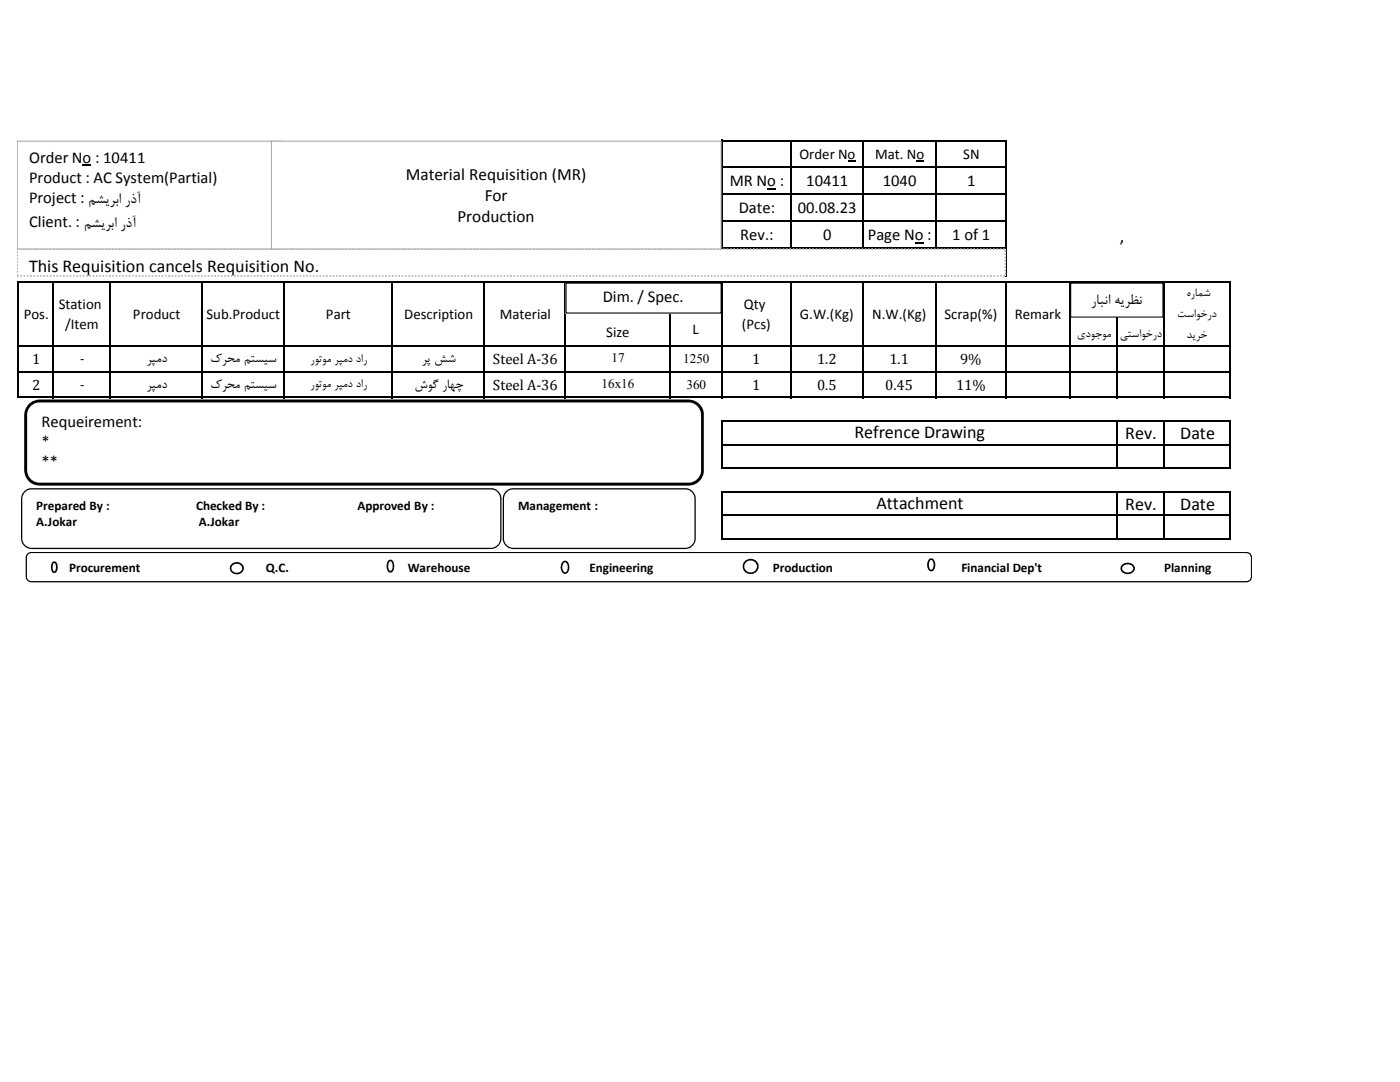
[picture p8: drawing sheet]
<svg xmlns="http://www.w3.org/2000/svg" width="279mm" height="216mm" viewBox="0 0 279 216" stroke-linecap="round" stroke-linejoin="round" font-family="sans-serif">
<path d="M153.1 37.6h1.8v.2h-1.8zM169.2 32.1h1.5v.2h-1.5zM182.9 32.1h1.6v.2h-1.6zM182.5 48.3h1.8v.3h-1.8z" fill="#000"/>
<g fill="none" stroke="#000" stroke-width=".3">
<path d="M144 27.9v21.8M144.2 28h56.7M144.2 33.4h56.7M144.2 38.8h56.7M157.8 28.2v21.5M172.1 28.2v21.5M186.7 28.2v21.5M200.8 28.2v27M3.6 56.2v23.3M3.7 56.3h241.9M10.6 56.5v23M22 56.5v23"/>
<path d="M40.2 56.5v23M56.6 56.5v23M78.2 56.5v23M96.7 56.5v23M112.8 56.5v23M133.6 56.5v23M144 56.5v23M144.2 44.2h56.7M144.2 49.6h56.7M157.8 56.5v23M172.1 56.5v23M186.7 56.5v23"/>
<path d="M200.8 56.5v23M213.5 56.5v23M222.9 56.5v23M232.2 56.5v23M245.5 56.5v23M3.7 69h241.9M3.7 74.1h241.9M3.7 79.3h241.9M144 83.9v9.7M144 98v9.7M144.2 84h101.4M144.2 88.7h101.4"/>
<path d="M144.2 93.4h101.4M144.2 98.1h101.4M222.9 84.2v9.4M222.9 98.3v9.4M232.2 84.2v9.4M232.2 98.3v9.4M245.5 84.2v9.4M245.5 98.3v9.4M144.2 102.8h101.4M144.2 107.5h101.4"/>
</g>
<path d="M3.4 49.7h197.2v5.3h-197.2z" fill="#fff"/>
<path d="M3.4 54.7h.2v.3h-.2zM3.4 54.1h.2v.3h-.2zM3.4 53.4h.2v.3h-.2zM3.4 52.7h.2v.4h-.2zM3.4 52.1h.2v.3h-.2zM3.4 51.4h.2v.4h-.2zM3.4 50.8h.2v.3h-.2zM3.4 50.1h.2v.4h-.2zM3.4 49.6l.2-.1v.3h-.2l.2-.1v.1h-.2zM4 49.5h.3v.3h-.3zM4.6 49.5h.4v.3h-.4zM5.3 49.5h.3v.3h-.3zM5.9 49.5h.4v.3h-.4zM6.6 49.5h.3v.3h-.3zM7.2 49.5h.4v.3h-.4zM7.9 49.5h.4v.3h-.4zM8.6 49.5h.3v.3h-.3zM9.2 49.5h.4v.3h-.4zM9.9 49.5h.3v.3h-.3zM10.5 49.5h.4v.3h-.4zM11.2 49.5h.3v.3h-.3zM11.9 49.5h.3v.3h-.3zM12.5 49.5h.3v.3h-.3zM13.2 49.5h.3v.3h-.3zM13.8 49.5h.3v.3h-.3zM14.5 49.5h.3v.3h-.3zM15.1 49.5h.4v.3h-.4zM15.8 49.5h.3v.3h-.3zM16.4 49.5h.4v.3h-.4zM17.1 49.5h.3v.3h-.3zM17.7 49.5h.4v.3h-.4zM18.4 49.5h.4v.3h-.4zM19 49.5h.4v.3h-.4zM19.7 49.5h.4v.3h-.4zM20.4 49.5h.3v.3h-.3zM21 49.5h.4v.3h-.4zM21.7 49.5h.3v.3h-.3zM22.4 49.5h.3v.3h-.3zM23 49.5h.3v.3h-.3zM23.7 49.5h.3v.3h-.3zM24.3 49.5h.3v.3h-.3zM25 49.5h.3v.3h-.3zM25.6 49.5h.4v.3h-.4zM26.3 49.5h.3v.3h-.3zM26.9 49.5h.4v.3h-.4zM27.6 49.5h.3v.3h-.3zM28.2 49.5h.4v.3h-.4zM28.9 49.5h.4v.3h-.4zM29.5 49.5h.4v.3h-.4zM30.2 49.5h.4v.3h-.4zM30.9 49.5h.3v.3h-.3zM31.5 49.5h.4v.3h-.4zM32.2 49.5h.3v.3h-.3zM32.9 49.5h.3v.3h-.3zM33.5 49.5h.3v.3h-.3zM34.2 49.5h.3v.3h-.3zM34.8 49.5h.3v.3h-.3zM35.5 49.5h.3v.3h-.3zM36.1 49.5h.3v.3h-.3zM36.8 49.5h.3v.3h-.3zM37.4 49.5h.4v.3h-.4zM38.1 49.5h.3v.3h-.3zM38.7 49.5h.4v.3h-.4zM39.4 49.5h.4v.3h-.4zM40 49.5h.4v.3h-.4zM40.7 49.5h.4v.3h-.4zM41.4 49.5h.3v.3h-.3zM42 49.5h.4v.3h-.4zM42.7 49.5h.3v.3h-.3zM43.3 49.5h.4v.3h-.4zM44 49.5h.3v.3h-.3zM44.7 49.5h.3v.3h-.3zM45.3 49.5h.3v.3h-.3zM46 49.5h.3v.3h-.3zM46.6 49.5h.3v.3h-.3zM47.3 49.5h.3v.3h-.3zM47.9 49.5h.4v.3h-.4zM48.6 49.5h.3v.3h-.3zM49.2 49.5h.4v.3h-.4zM49.9 49.5h.3v.3h-.3zM50.5 49.5h.4v.3h-.4zM51.2 49.5h.4v.3h-.4zM51.9 49.5h.3v.3h-.3zM52.5 49.5h.4v.3h-.4zM53.2 49.5h.3v.3h-.3zM53.8 49.5h.4v.3h-.4zM54.5 49.5h.3v.3h-.3zM55.2 49.5h.3v.3h-.3zM55.8 49.5h.3v.3h-.3zM56.5 49.5h.3v.3h-.3zM57.1 49.5h.3v.3h-.3zM57.8 49.5h.3v.3h-.3zM58.4 49.5h.4v.3h-.4zM59.1 49.5h.3v.3h-.3zM59.7 49.5h.4v.3h-.4zM60.4 49.5h.3v.3h-.3zM61 49.5h.4v.3h-.4zM61.7 49.5h.4v.3h-.4zM62.4 49.5h.3v.3h-.3zM63 49.5h.4v.3h-.4zM63.7 49.5h.3v.3h-.3zM64.3 49.5h.4v.3h-.4zM65 49.5h.3v.3h-.3zM65.7 49.5h.3v.3h-.3zM66.3 49.5h.3v.3h-.3zM67 49.5h.3v.3h-.3zM67.6 49.5h.3v.3h-.3zM68.3 49.5h.3v.3h-.3zM68.9 49.5h.4v.3h-.4zM69.6 49.5h.3v.3h-.3zM70.2 49.5h.4v.3h-.4zM70.9 49.5h.3v.3h-.3zM71.5 49.5h.4v.3h-.4zM72.2 49.5h.4v.3h-.4zM72.9 49.5h.3v.3h-.3zM73.5 49.5h.4v.3h-.4zM74.2 49.5h.3v.3h-.3zM74.8 49.5h.4v.3h-.4zM75.5 49.5h.3v.3h-.3zM76.2 49.5h.3v.3h-.3zM76.8 49.5h.3v.3h-.3zM77.5 49.5h.3v.3h-.3zM78.1 49.5h.3v.3h-.3zM78.8 49.5h.3v.3h-.3zM79.4 49.5h.4v.3h-.4zM80.1 49.5h.3v.3h-.3zM80.7 49.5h.4v.3h-.4zM81.4 49.5h.3v.3h-.3zM82 49.5h.4v.3h-.4zM82.7 49.5h.4v.3h-.4zM83.4 49.5h.3v.3h-.3zM84 49.5h.4v.3h-.4zM84.7 49.5h.3v.3h-.3zM85.3 49.5h.4v.3h-.4zM86 49.5h.3v.3h-.3zM86.7 49.5h.3v.3h-.3zM87.3 49.5h.3v.3h-.3zM88 49.5h.3v.3h-.3zM88.6 49.5h.3v.3h-.3zM89.3 49.5h.3v.3h-.3zM89.9 49.5h.4v.3h-.4zM90.6 49.5h.3v.3h-.3zM91.2 49.5h.4v.3h-.4zM91.9 49.5h.3v.3h-.3zM92.5 49.5h.4v.3h-.4zM93.2 49.5h.4v.3h-.4zM93.9 49.5h.3v.3h-.3zM94.5 49.5h.4v.3h-.4zM95.2 49.5h.3v.3h-.3zM95.8 49.5h.4v.3h-.4zM96.5 49.5h.3v.3h-.3zM97.2 49.5h.3v.3h-.3zM97.8 49.5h.3v.3h-.3zM98.5 49.5h.3v.3h-.3zM99.1 49.5h.3v.3h-.3zM99.8 49.5h.3v.3h-.3zM100.4 49.5h.4v.3h-.4zM101.1 49.5h.3v.3h-.3zM101.7 49.5h.4v.3h-.4zM102.4 49.5h.3v.3h-.3zM103 49.5h.4v.3h-.4zM103.7 49.5h.4v.3h-.4zM104.4 49.5h.3v.3h-.3zM105 49.5h.4v.3h-.4zM105.7 49.5h.3v.3h-.3zM106.3 49.5h.4v.3h-.4zM107 49.5h.3v.3h-.3zM107.7 49.5h.3v.3h-.3zM108.3 49.5h.3v.3h-.3zM109 49.5h.3v.3h-.3zM109.6 49.5h.3v.3h-.3zM110.3 49.5h.3v.3h-.3zM110.9 49.5h.4v.3h-.4zM111.6 49.5h.3v.3h-.3zM112.2 49.5h.4v.3h-.4zM112.9 49.5h.3v.3h-.3zM113.5 49.5h.4v.3h-.4zM114.2 49.5h.4v.3h-.4zM114.9 49.5h.3v.3h-.3zM115.5 49.5h.4v.3h-.4zM116.2 49.5h.3v.3h-.3zM116.8 49.5h.4v.3h-.4zM117.5 49.5h.3v.3h-.3zM118.2 49.5h.3v.3h-.3zM118.8 49.5h.3v.3h-.3zM119.5 49.5h.3v.3h-.3zM120.1 49.5h.3v.3h-.3zM120.8 49.5h.3v.3h-.3zM121.4 49.5h.4v.3h-.4zM122.1 49.5h.3v.3h-.3zM122.7 49.5h.4v.3h-.4zM123.4 49.5h.3v.3h-.3zM124 49.5h.4v.3h-.4zM124.7 49.5h.4v.3h-.4zM125.3 49.5h.4v.3h-.4zM126 49.5h.4v.3h-.4zM126.7 49.5h.3v.3h-.3zM127.3 49.5h.4v.3h-.4zM128 49.5h.3v.3h-.3zM128.7 49.5h.3v.3h-.3zM129.3 49.5h.3v.3h-.3zM130 49.5h.3v.3h-.3zM130.6 49.5h.3v.3h-.3zM131.3 49.5h.3v.3h-.3zM131.9 49.5h.3v.3h-.3zM132.6 49.5h.3v.3h-.3zM133.2 49.5h.4v.3h-.4zM133.9 49.5h.3v.3h-.3zM134.5 49.5h.4v.3h-.4zM135.2 49.5h.4v.3h-.4zM135.8 49.5h.4v.3h-.4zM136.5 49.5h.4v.3h-.4zM137.2 49.5h.3v.3h-.3zM137.8 49.5h.4v.3h-.4zM138.5 49.5h.3v.3h-.3zM139.1 49.5h.4v.3h-.4zM139.8 49.5h.3v.3h-.3zM140.5 49.5h.3v.3h-.3zM141.1 49.5h.3v.3h-.3zM141.8 49.5h.3v.3h-.3zM142.4 49.5h.3v.3h-.3zM143.1 49.5h.3v.3h-.3zM143.7 49.5h.4v.3h-.4zM144.4 49.5h.3v.3h-.3zM145 49.5h.4v.3h-.4zM145.7 49.5h.3v.3h-.3zM146.3 49.5h.4v.3h-.4zM147 49.5h.4v.3h-.4zM147.7 49.5h.3v.3h-.3zM148.3 49.5h.4v.3h-.4zM149 49.5h.3v.3h-.3zM149.6 49.5h.4v.3h-.4zM150.3 49.5h.3v.3h-.3zM151 49.5h.3v.3h-.3zM151.6 49.5h.3v.3h-.3zM152.3 49.5h.3v.3h-.3zM152.9 49.5h.3v.3h-.3zM153.6 49.5h.3v.3h-.3zM154.2 49.5h.4v.3h-.4zM154.9 49.5h.3v.3h-.3zM155.5 49.5h.4v.3h-.4zM156.2 49.5h.3v.3h-.3zM156.8 49.5h.4v.3h-.4zM157.5 49.5h.4v.3h-.4zM158.2 49.5h.3v.3h-.3zM158.8 49.5h.4v.3h-.4zM159.5 49.5h.3v.3h-.3zM160.1 49.5h.4v.3h-.4zM160.8 49.5h.3v.3h-.3zM161.5 49.5h.3v.3h-.3zM162.1 49.5h.3v.3h-.3zM162.8 49.5h.3v.3h-.3zM163.4 49.5h.3v.3h-.3zM164.1 49.5h.3v.3h-.3zM164.7 49.5h.4v.3h-.4zM165.4 49.5h.3v.3h-.3zM166 49.5h.4v.3h-.4zM166.7 49.5h.3v.3h-.3zM167.3 49.5h.4v.3h-.4zM168 49.5h.4v.3h-.4zM168.7 49.5h.3v.3h-.3zM169.3 49.5h.4v.3h-.4zM170 49.5h.3v.3h-.3zM170.6 49.5h.4v.3h-.4zM171.3 49.5h.3v.3h-.3zM172 49.5h.3v.3h-.3zM172.6 49.5h.3v.3h-.3zM173.3 49.5h.3v.3h-.3zM173.9 49.5h.3v.3h-.3zM174.6 49.5h.3v.3h-.3zM175.2 49.5h.4v.3h-.4zM175.9 49.5h.3v.3h-.3zM176.5 49.5h.4v.3h-.4zM177.2 49.5h.3v.3h-.3zM177.8 49.5h.4v.3h-.4zM178.5 49.5h.4v.3h-.4zM179.2 49.5h.3v.3h-.3zM179.8 49.5h.4v.3h-.4zM180.5 49.5h.3v.3h-.3zM181.1 49.5h.4v.3h-.4zM181.8 49.5h.3v.3h-.3zM182.5 49.5h.3v.3h-.3zM183.1 49.5h.3v.3h-.3zM183.8 49.5h.3v.3h-.3zM184.4 49.5h.3v.3h-.3zM185.1 49.5h.3v.3h-.3zM185.7 49.5h.4v.3h-.4zM186.4 49.5h.3v.3h-.3zM187 49.5h.4v.3h-.4zM187.7 49.5h.3v.3h-.3zM188.3 49.5h.4v.3h-.4zM189 49.5h.4v.3h-.4zM189.7 49.5h.3v.3h-.3zM190.3 49.5h.4v.3h-.4zM191 49.5h.3v.3h-.3zM191.6 49.5h.4v.3h-.4zM192.3 49.5h.3v.3h-.3zM193 49.5h.3v.3h-.3zM193.6 49.5h.3v.3h-.3zM194.3 49.5h.3v.3h-.3zM194.9 49.5h.3v.3h-.3zM195.6 49.5h.3v.3h-.3zM196.2 49.5h.4v.3h-.4zM196.9 49.5h.3v.3h-.3zM197.5 49.5h.4v.3h-.4zM198.2 49.5h.3v.3h-.3zM198.8 49.5h.4v.3h-.4zM199.5 49.5h.4v.3h-.4zM200.2 49.5h.3v.3h-.3zM200.5 49.9h.3v.3h-.3zM200.5 50.5h.3v.3h-.3zM200.5 51.2h.3v.3h-.3zM200.5 51.8h.3v.4h-.3zM200.5 52.5h.3v.3h-.3zM200.5 53.1h.3v.4h-.3zM200.5 53.8h.3v.3h-.3zM200.5 54.4h.3v.4h-.3zM200.2 54.9h.4v.3h-.4zM199.6 54.9h.3v.3h-.3zM198.9 54.9h.4v.3h-.4zM198.3 54.9h.3v.3h-.3zM197.6 54.9h.4v.3h-.4zM197 54.9h.3v.3h-.3zM196.3 54.9h.3v.3h-.3zM195.7 54.9h.3v.3h-.3zM195 54.9h.3v.3h-.3zM194.4 54.9h.2v.3h-.2zM193.7 54.9h.3v.3h-.3zM193 54.9h.3v.3h-.3zM192.4 54.9h.3v.3h-.3zM191.7 54.9h.3v.3h-.3zM191.1 54.9h.3v.3h-.3zM190.4 54.9h.3v.3h-.3zM189.7 54.9h.4v.3h-.4zM189.1 54.9h.3v.3h-.3zM188.4 54.9h.4v.3h-.4zM187.8 54.9h.3v.3h-.3zM187.1 54.9h.4v.3h-.4zM186.5 54.9h.3v.3h-.3zM185.8 54.9h.3v.3h-.3zM185.2 54.9h.3v.3h-.3zM184.5 54.9h.3v.3h-.3zM183.9 54.9h.2v.3h-.2zM183.2 54.9h.3v.3h-.3zM182.5 54.9h.3v.3h-.3zM181.9 54.9h.3v.3h-.3zM181.2 54.9h.3v.3h-.3zM180.6 54.9h.3v.3h-.3zM179.9 54.9h.3v.3h-.3zM179.2 54.9h.4v.3h-.4zM178.6 54.9h.3v.3h-.3zM177.9 54.9h.4v.3h-.4zM177.3 54.9h.3v.3h-.3zM176.6 54.9h.4v.3h-.4zM176 54.9h.3v.3h-.3zM175.3 54.9h.3v.3h-.3zM174.7 54.9h.3v.3h-.3zM174 54.9h.3v.3h-.3zM173.4 54.9h.3v.3h-.3zM172.7 54.9h.3v.3h-.3zM172 54.9h.3v.3h-.3zM171.4 54.9h.3v.3h-.3zM170.7 54.9h.3v.3h-.3zM170.1 54.9h.3v.3h-.3zM169.4 54.9h.3v.3h-.3zM168.7 54.9h.4v.3h-.4zM168.1 54.9h.3v.3h-.3zM167.4 54.9h.4v.3h-.4zM166.8 54.9h.3v.3h-.3zM166.1 54.9h.4v.3h-.4zM165.5 54.9h.3v.3h-.3zM164.8 54.9h.3v.3h-.3zM164.2 54.9h.3v.3h-.3zM163.5 54.9h.3v.3h-.3zM162.9 54.9h.3v.3h-.3zM162.2 54.9h.3v.3h-.3zM161.5 54.9h.3v.3h-.3zM160.9 54.9h.3v.3h-.3zM160.2 54.9h.3v.3h-.3zM159.6 54.9h.3v.3h-.3zM158.9 54.9h.3v.3h-.3zM158.2 54.9h.4v.3h-.4zM157.6 54.9h.3v.3h-.3zM156.9 54.9h.4v.3h-.4zM156.3 54.9h.3v.3h-.3zM155.6 54.9h.4v.3h-.4zM155 54.9h.3v.3h-.3zM154.3 54.9h.3v.3h-.3zM153.7 54.9h.3v.3h-.3zM153 54.9h.3v.3h-.3zM152.4 54.9h.3v.3h-.3zM151.7 54.9h.3v.3h-.3zM151 54.9h.3v.3h-.3zM150.4 54.9h.3v.3h-.3zM149.7 54.9h.3v.3h-.3zM149.1 54.9h.3v.3h-.3zM148.4 54.9h.3v.3h-.3zM147.7 54.9h.4v.3h-.4zM147.1 54.9h.3v.3h-.3zM146.4 54.9h.4v.3h-.4zM145.8 54.9h.3v.3h-.3zM145.1 54.9h.4v.3h-.4zM144.5 54.9h.3v.3h-.3zM143.8 54.9h.3v.3h-.3zM143.2 54.9h.3v.3h-.3zM142.5 54.9h.3v.3h-.3zM141.9 54.9h.3v.3h-.3zM141.2 54.9h.3v.3h-.3zM140.5 54.9h.3v.3h-.3zM139.9 54.9h.3v.3h-.3zM139.2 54.9h.3v.3h-.3zM138.6 54.9h.3v.3h-.3zM137.9 54.9h.3v.3h-.3zM137.2 54.9h.4v.3h-.4zM136.6 54.9h.3v.3h-.3zM135.9 54.9h.4v.3h-.4zM135.3 54.9h.3v.3h-.3zM134.6 54.9h.4v.3h-.4zM134 54.9h.3v.3h-.3zM133.3 54.9h.3v.3h-.3zM132.7 54.9h.3v.3h-.3zM132 54.9h.3v.3h-.3zM131.4 54.9h.3v.3h-.3zM130.7 54.9h.3v.3h-.3zM130 54.9h.3v.3h-.3zM129.4 54.9h.3v.3h-.3zM128.7 54.9h.3v.3h-.3zM128.1 54.9h.3v.3h-.3zM127.4 54.9h.3v.3h-.3zM126.7 54.9h.4v.3h-.4zM126.1 54.9h.3v.3h-.3zM125.4 54.9h.4v.3h-.4zM124.8 54.9h.3v.3h-.3zM124.1 54.9h.4v.3h-.4zM123.5 54.9h.3v.3h-.3zM122.8 54.9h.3v.3h-.3zM122.2 54.9h.3v.3h-.3zM121.5 54.9h.3v.3h-.3zM120.9 54.9h.3v.3h-.3zM120.2 54.9h.3v.3h-.3zM119.5 54.9h.3v.3h-.3zM118.9 54.9h.3v.3h-.3zM118.2 54.9h.3v.3h-.3zM117.6 54.9h.3v.3h-.3zM116.9 54.9h.3v.3h-.3zM116.2 54.9h.4v.3h-.4zM115.6 54.9h.3v.3h-.3zM114.9 54.9h.4v.3h-.4zM114.3 54.9h.3v.3h-.3zM113.6 54.9h.4v.3h-.4zM113 54.9h.3v.3h-.3zM112.3 54.9h.3v.3h-.3zM111.7 54.9h.3v.3h-.3zM111 54.9h.3v.3h-.3zM110.4 54.9h.3v.3h-.3zM109.7 54.9h.3v.3h-.3zM109.1 54.9h.2v.3h-.2zM108.4 54.9h.3v.3h-.3zM107.7 54.9h.3v.3h-.3zM107.1 54.9h.3v.3h-.3zM106.4 54.9h.3v.3h-.3zM105.7 54.9h.4v.3h-.4zM105.1 54.9h.3v.3h-.3zM104.4 54.9h.4v.3h-.4zM103.8 54.9h.3v.3h-.3zM103.1 54.9h.4v.3h-.4zM102.5 54.9h.3v.3h-.3zM101.8 54.9h.4v.3h-.4zM101.2 54.9h.3v.3h-.3zM100.5 54.9h.3v.3h-.3zM99.9 54.9h.3v.3h-.3zM99.2 54.9h.3v.3h-.3zM98.6 54.9h.2v.3h-.2zM97.9 54.9h.3v.3h-.3zM97.2 54.9h.3v.3h-.3zM96.6 54.9h.3v.3h-.3zM95.9 54.9h.3v.3h-.3zM95.2 54.9h.4v.3h-.4zM94.6 54.9h.3v.3h-.3zM93.9 54.9h.4v.3h-.4zM93.3 54.9h.3v.3h-.3zM92.6 54.9h.4v.3h-.4zM92 54.9h.3v.3h-.3zM91.3 54.9h.4v.3h-.4zM90.7 54.9h.3v.3h-.3zM90 54.9h.3v.3h-.3zM89.4 54.9h.3v.3h-.3zM88.7 54.9h.3v.3h-.3zM88.1 54.9h.2v.3h-.2zM87.4 54.9h.3v.3h-.3zM86.7 54.9h.3v.3h-.3zM86.1 54.9h.3v.3h-.3zM85.4 54.9h.3v.3h-.3zM84.8 54.9h.3v.3h-.3zM84.1 54.9h.3v.3h-.3zM83.4 54.9h.4v.3h-.4zM82.8 54.9h.3v.3h-.3zM82.1 54.9h.4v.3h-.4zM81.5 54.9h.3v.3h-.3zM80.8 54.9h.4v.3h-.4zM80.2 54.9h.3v.3h-.3zM79.5 54.9h.3v.3h-.3zM78.9 54.9h.3v.3h-.3zM78.2 54.9h.3v.3h-.3zM77.6 54.9h.3v.3h-.3zM76.9 54.9h.3v.3h-.3zM76.2 54.9h.3v.3h-.3zM75.6 54.9h.3v.3h-.3zM74.9 54.9h.3v.3h-.3zM74.3 54.9h.3v.3h-.3zM73.6 54.9h.3v.3h-.3zM72.9 54.9h.4v.3h-.4zM72.3 54.9h.3v.3h-.3zM71.6 54.9h.4v.3h-.4zM71 54.9h.3v.3h-.3zM70.3 54.9h.4v.3h-.4zM69.7 54.9h.3v.3h-.3zM69 54.9h.3v.3h-.3zM68.4 54.9h.3v.3h-.3zM67.7 54.9h.3v.3h-.3zM67.1 54.9h.3v.3h-.3zM66.4 54.9h.3v.3h-.3zM65.7 54.9h.3v.3h-.3zM65.1 54.9h.3v.3h-.3zM64.4 54.9h.3v.3h-.3zM63.8 54.9h.3v.3h-.3zM63.1 54.9h.3v.3h-.3zM62.4 54.9h.4v.3h-.4zM61.8 54.9h.3v.3h-.3zM61.1 54.9h.4v.3h-.4zM60.5 54.9h.3v.3h-.3zM59.8 54.9h.4v.3h-.4zM59.2 54.9h.3v.3h-.3zM58.5 54.9h.3v.3h-.3zM57.9 54.9h.3v.3h-.3zM57.2 54.9h.3v.3h-.3zM56.6 54.9h.3v.3h-.3zM55.9 54.9h.3v.3h-.3zM55.2 54.9h.3v.3h-.3zM54.6 54.9h.3v.3h-.3zM53.9 54.9h.3v.3h-.3zM53.3 54.9h.3v.3h-.3zM52.6 54.9h.3v.3h-.3zM51.9 54.9h.4v.3h-.4zM51.3 54.9h.3v.3h-.3zM50.6 54.9h.4v.3h-.4zM50 54.9h.3v.3h-.3zM49.3 54.9h.4v.3h-.4zM48.7 54.9h.3v.3h-.3zM48 54.9h.3v.3h-.3zM47.4 54.9h.3v.3h-.3zM46.7 54.9h.3v.3h-.3zM46.1 54.9h.3v.3h-.3zM45.4 54.9h.3v.3h-.3zM44.7 54.9h.3v.3h-.3zM44.1 54.9h.3v.3h-.3zM43.4 54.9h.3v.3h-.3zM42.8 54.9h.3v.3h-.3zM42.1 54.9h.3v.3h-.3zM41.4 54.9h.4v.3h-.4zM40.8 54.9h.3v.3h-.3zM40.1 54.9h.4v.3h-.4zM39.5 54.9h.3v.3h-.3zM38.8 54.9h.4v.3h-.4zM38.2 54.9h.3v.3h-.3zM37.5 54.9h.3v.3h-.3zM36.9 54.9h.3v.3h-.3zM36.2 54.9h.3v.3h-.3zM35.6 54.9h.3v.3h-.3zM34.9 54.9h.3v.3h-.3zM34.2 54.9h.3v.3h-.3zM33.6 54.9h.3v.3h-.3zM32.9 54.9h.3v.3h-.3zM32.3 54.9h.3v.3h-.3zM31.6 54.9h.3v.3h-.3zM30.9 54.9h.4v.3h-.4zM30.3 54.9h.3v.3h-.3zM29.6 54.9h.4v.3h-.4zM29 54.9h.3v.3h-.3zM28.3 54.9h.4v.3h-.4zM27.7 54.9h.3v.3h-.3zM27 54.9h.3v.3h-.3zM26.4 54.9h.3v.3h-.3zM25.7 54.9h.3v.3h-.3zM25.1 54.9h.3v.3h-.3zM24.4 54.9h.3v.3h-.3zM23.7 54.9h.3v.3h-.3zM23.1 54.9h.3v.3h-.3zM22.4 54.9h.3v.3h-.3zM21.8 54.9h.3v.3h-.3zM21.1 54.9h.3v.3h-.3zM20.4 54.9h.4v.3h-.4zM19.8 54.9h.3v.3h-.3zM19.1 54.9h.4v.3h-.4zM18.5 54.9h.3v.3h-.3zM17.8 54.9h.4v.3h-.4zM17.2 54.9h.3v.3h-.3zM16.5 54.9h.3v.3h-.3zM15.9 54.9h.3v.3h-.3zM15.2 54.9h.3v.3h-.3zM14.6 54.9h.3v.3h-.3zM13.9 54.9h.3v.3h-.3zM13.3 54.9h.2v.3h-.2zM12.6 54.9h.3v.3h-.3zM11.9 54.9h.3v.3h-.3zM11.3 54.9h.3v.3h-.3zM10.6 54.9h.3v.3h-.3zM9.9 54.9h.4v.3h-.4zM9.3 54.9h.3v.3h-.3zM8.6 54.9h.4v.3h-.4zM8 54.9h.3v.3h-.3zM7.3 54.9h.4v.3h-.4zM6.7 54.9h.3v.3h-.3zM6 54.9h.3v.3h-.3zM5.4 54.9h.3v.3h-.3zM4.7 54.9h.3v.3h-.3zM4.1 54.9h.3v.3h-.3zM3.4 54.9h.3v.3h-.3z" fill="#a6a6a6"/>
<path d="M3.4 28.2h52.8v21.5h-52.8z" fill="#fff"/>
<path d="M3.4 28.1h52.9v21.6l-.1 .1h-52.8zM3.4 28.3l.2-.1v21.5l-.2-.1h52.8l-.2 .1v-21.5l.2 .1z" fill="#a6a6a6"/>
<path d="M16.5 32.9h1.7v.2h-1.7z" fill="#000"/>
<path d="M54.1 28.2h89.8v21.5h-89.8z" fill="#fff"/>
<path d="M54.1 28.1h89.8l.1 .1v21.5l-.1 .1h-89.8zM54.1 28.3l.2-.1v21.5l-.2-.1h89.8l-.1 .1v-21.5l.1 .1z" fill="#a6a6a6"/>
<path d="M5.7 81a2.78 2.78 0 0 1 2.2-1h129.5a2.79 2.79 0 0 1 2.8 2.8v11.1a2.78 2.78 0 0 1-2.8 2.7h-129.5a2.76 2.76 0 0 1-2.8-2.7v-11.1l.1-.6z" fill-rule="evenodd" fill="#fff"/>
<path d="M5.9 80.5a3.3 3.3 0 0 1 2-.8h129.5a3.1 3.1 0 0 1 3.1 2.8v11.6a3.1 3.1 0 0 1-3 2.8h-129.6a3.1 3.1 0 0 1-3.1-3v-11.1l.4-1.5zM6.1 81a2.57 2.57 0 0 0-.7 1.8v11a2.46 2.46 0 0 0 2.5 2.5h129.8a2.54 2.54 0 0 0 2.2-2.2v-11.5a2.54 2.54 0 0 0-2.2-2.3h-130l-.8 .2z" fill="#000"/>
<path d="M4.9 98.1l.9-.5 .5-.1h91.7a1.99 1.99 0 0 1 1.9 2v7.9a1.99 1.99 0 0 1-1.9 2h-91.7a1.99 1.99 0 0 1-2-2v-7.9l.1-.5z" fill-rule="evenodd" fill="#fff"/>
<path d="M4.8 98l.5-.3 .8-.3h92.1l.9 .4a2.23 2.23 0 0 1 1 1.5v8.1a2.16 2.16 0 0 1-2.1 2.2h-91.7a2.17 2.17 0 0 1-2.1-2.2v-7.9a2.3 2.3 0 0 1 .6-1.5zM5.2 98l-.5 .5-.3 .8v8.3l.3 .9a2.03 2.03 0 0 0 1.4 .8h92.1l.6-.2a1.77 1.77 0 0 0 1-1.4v-8.2a1.88 1.88 0 0 0-1.6-1.8h-92.1z" fill="#000"/>
<path d="M101 98.1l.9-.5 .5-.1h34.3a1.99 1.99 0 0 1 2 2v7.9a1.99 1.99 0 0 1-2 2h-34.3a1.99 1.99 0 0 1-1.9-2v-7.9v-.5z" fill-rule="evenodd" fill="#fff"/>
<path d="M101 98l.6-.4 .6-.2h34.7l1 .4a2.23 2.23 0 0 1 1 1.5v8.1a2.16 2.16 0 0 1-2.2 2.2h-34.3a2.1 2.1 0 0 1-2.1-2.2v-7.9a1.94 1.94 0 0 1 .7-1.5zM101.4 98l-.5 .5-.3 .8v8.3l.3 .9a2.03 2.03 0 0 0 1.3 .8h34.5a1.91 1.91 0 0 0 1.9-1.6v-8.4l-.3-.8-.8-.7-.6-.1h-34.7z" fill="#000"/>
<path d="M5.5 110.5l.7-.3h242.6a.98 .98 0 0 1 .9 1v3.9a.98 .98 0 0 1-.9 1h-242.6a.98 .98 0 0 1-1-1v-3.9z" fill-rule="evenodd" fill="#fff"/>
<path d="M5.5 110.4l.5-.2h243l.6 .2 .3 .6v4.3l-.3 .6-.8 .3h-242.6l-.6-.2-.4-.5-.1-.4v-3.9zM5.5 110.7l-.1 .4v4.2l.4 .5 .3 .2h242.8l.5-.3 .2-.6v-3.8l-.2-.7-.6-.2h-242.6z" fill="#000"/>
<path d="M10.6 112.2l.2-.1a1.31 1.31 0 0 1 0 2.1 1.36 1.36 0 0 1-.2-2z" fill-rule="evenodd" fill="#fff"/>
<path d="M10.5 112.1a.52 .52 0 0 1 .8 .3 1.46 1.46 0 0 1-.3 1.9 .76 .76 0 0 1-.8-.9v-.8zM10.8 112.4l-.3 .6v.5l.4 .5 .3-.9-.2-.7z" fill="#000"/>
<path d="M46.3 112.7a1.19 1.19 0 0 1 1.6-.3 1.19 1.19 0 0 1 .4 1.6 1.19 1.19 0 0 1-1.6 .3 1.19 1.19 0 0 1-.4-1.6z" fill-rule="evenodd" fill="#fff"/>
<path d="M46.3 112.5l.9-.4 .6 .2a1.16 1.16 0 0 1 .8 1.6 1.48 1.48 0 0 1-1.5 .7 1.48 1.48 0 0 1-1.2-1v-.7zM46.5 112.7l-.3 .4v.5l.4 .5 .6 .2 .5-.1 .6-.5v-.5l-.1-.3-.3-.3-.9-.1z" fill="#000"/>
<path d="M77.7 111.9l.2-.1a1.44 1.44 0 0 1 0 2.3 1.44 1.44 0 0 1-.2-2.2z" fill-rule="evenodd" fill="#fff"/>
<path d="M77.6 111.8a.58 .58 0 0 1 .9 .3 1.57 1.57 0 0 1-.4 2.1l-.4 .1a1.65 1.65 0 0 1-.1-2.5zM77.8 112.1h-.1a1.61 1.61 0 0 0 0 1.7l.2 .2 .2-.2a1.58 1.58 0 0 0 0-1.7l-.1-.1z" fill="#000"/>
<path d="M224 112.8a1.35 1.35 0 0 1 2.3 .6 1.32 1.32 0 0 1-1.3 1 1.32 1.32 0 0 1-1.2-1z" fill-rule="evenodd" fill="#fff"/>
<path d="M224 112.6a1.48 1.48 0 0 1 1.6-.3 1.48 1.48 0 0 1 .9 1.3l-.3 .5-.4 .3-1.1 .2a1.1 1.1 0 0 1-1-.8 1.1 1.1 0 0 1 .3-1.2zM224.2 112.9l-.3 .3v.4l.2 .3 .5 .3h.9l.6-.5v-.6l-.4-.4-.9-.1z" fill="#000"/>
<path d="M112.5 112.1l.3-.1a1.34 1.34 0 0 1 0 2.3 1.33 1.33 0 0 1-.3-2.2z" fill-rule="evenodd" fill="#fff"/>
<path d="M112.3 112.1l.5-.2a1.46 1.46 0 0 1 .5 2.4 .63 .63 0 0 1-1 0l-.2-.2a1.74 1.74 0 0 1 .2-2zM112.5 112.4l-.2 .4-.1 .6 .3 .6 .3 .2 .4-.3 .1-1-.4-.7h-.2z" fill="#000"/>
<path d="M185.6 111.6l.2-.1a1.35 1.35 0 0 1 0 2.3 1.39 1.39 0 0 1-.2-2.2z" fill-rule="evenodd" fill="#fff"/>
<path d="M185.3 111.7l.2-.2a.6 .6 0 0 1 .9 .3 1.85 1.85 0 0 1 0 1.9 .63 .63 0 0 1-1.1-.1 1.85 1.85 0 0 1 0-1.9zM185.7 111.8l-.2 .2a1.7 1.7 0 0 0 0 1.5l.3 .2 .3-.1 .2-.9-.2-.9-.2-.1z" fill="#000"/>
<circle cx="149.8" cy="113" r="1.39" fill="#fff"/>
<path d="M148.2 113a1.57 1.57 0 0 1 3.1 0 1.57 1.57 0 0 1-3.1 0zM148.9 112.2l-.4 .6v.5l.4 .6 .7 .3h.5l.6-.3 .4-.9-.4-.8-.7-.4h-.5z" fill="#000"/>
<path d="M213.7 56.5h18.4v6.7h-18.4z" fill="#fff"/>
<path d="M213.6 56.4l18.5-.1 .1 .2v6.8l-18.5 .1-.2-.2zM213.8 56.5v6.7h-.1h18.4h-.1v-6.7l.1 .1h-18.4z" fill="#000"/>
<path d="M112.9 56.5h31v6h-31z" fill="#fff"/>
<path d="M112.9 56.4l31-.1 .1 .2v6l-31.1 .1-.1-.1zM112.9 56.6l.2-.1v6l-.2-.1h31l-.1 .1v-6l.1 .1z" fill="#000"/>
<g font-size="3.6">
<text x="223.5" y="48.4">,</text>
<text x="5.8" y="54.3">This Requisition cancels Requisition No.</text>
<text x="170.5" y="87.4">Refrence Drawing</text>
<text x="224.6" y="87.6">Rev.</text>
<text x="235.5" y="87.6">Date</text>
<text x="174.9" y="101.5">Attachment</text>
<text x="224.6" y="101.7">Rev.</text>
<text x="235.5" y="101.7">Date</text>
</g>
<g font-size="3.4">
<text x="81" y="35.9">Material Requisition (MR)</text>
<text x="96.7" y="40.1">For</text>
<text x="91.3" y="44.3">Production</text>
</g>
<g font-size="3.3">
<text x="5.8" y="32.5">Order No : 10411</text>
<text x="5.8" y="40.5">Project : مشيراب رذآ</text>
<text x="5.8" y="36.4">Product : AC System(Partial)</text>
<text x="145.6" y="37.2">MR No :</text>
<text x="160.9" y="37.2">10411</text>
<text x="176.2" y="37.2">1040</text>
<text x="193" y="37.2">1</text>
<text x="5.8" y="45.4">Client. : مشيراب رذآ</text>
<text x="147.4" y="42.6">Date:</text>
<text x="147.7" y="48">Rev.:</text>
<text x="159.2" y="42.6">00.08.23</text>
<text x="164.3" y="48">0</text>
<text x="173.2" y="48">Page No :</text>
<text x="190" y="48">1 of 1</text>
<text x="120.3" y="60.2">Dim. / Spec.</text>
<text x="217.7" y="60.6">رابان ه</text>
<text x="223.7" y="60.6">يرظن</text>
<text x="8.3" y="85.1">Requeirement:</text>
<text x="8.3" y="89.1">*</text>
<text x="8.3" y="93.1">**</text>
</g>
<g font-size="3">
<text x="159.6" y="31.7">Order No</text>
<text x="174.6" y="31.7">Mat. No</text>
<text x="192.2" y="31.7">SN</text>
<text x="4.7" y="63.7">Pos.</text>
<text x="11.7" y="61.7">Station</text>
<text x="13" y="65.6">/Item</text>
<text x="26.5" y="63.7">Product</text>
<text x="41.2" y="63.7">Sub.Product</text>
<text x="65.1" y="63.7">Part</text>
<text x="80.7" y="63.7">Description</text>
<text x="99.7" y="63.7">Material</text>
<text x="148.1" y="65.6">(Pcs)</text>
<text x="148.5" y="61.7">Qty</text>
<text x="159.6" y="63.7">G.W.(Kg)</text>
<text x="174.1" y="63.7">N.W.(Kg)</text>
<text x="188.5" y="63.7">Scrap(%)</text>
<text x="202.5" y="63.7">Remark</text>
<text x="121" y="67.3">Size</text>
<text x="138.2" y="66.6">L</text>
<text x="6.4" y="77.8">2</text>
<text x="6.4" y="72.6">1</text>
<text x="29.2" y="72.2">رپمد</text>
<text x="29.2" y="77.4">رپمد</text>
<text x="41.9" y="72.2">كرحم متسيس</text>
<text x="41.9" y="77.4">كرحم متسيس</text>
<text x="82.7" y="77.4">شوگ راهچ</text>
<text x="84.2" y="72.2">رپ شش</text>
<text x="98.4" y="72.6">Steel A‐36</text>
<text x="98.4" y="77.8">Steel A‐36</text>
<text x="150.1" y="72.6">1</text>
<text x="150.1" y="77.8">1</text>
<text x="163.1" y="72.6">1.2</text>
<text x="163.1" y="77.8">0.5</text>
<text x="176.7" y="77.8">0.45</text>
<text x="177.5" y="72.6">1.1</text>
<text x="190.8" y="77.8">11%</text>
<text x="191.6" y="72.6">9%</text>
</g>
<g font-size="2.6">
<text x="236.8" y="59.1">هرامش</text>
<text x="234.9" y="63.2">تساوخرد</text>
<text x="214.9" y="67.3">يدوجوم</text>
<text x="223.5" y="67.3">يتساوخرد</text>
<text x="236.8" y="67.4">ديرخ</text>
<text x="16" y="72.5">‐</text>
<text x="16" y="77.7">‐</text>
<text x="61.9" y="72.1">روتوم رپمد دار</text>
<text x="61.9" y="77.3">روتوم رپمد دار</text>
<text x="120.1" y="77.5">16x16</text>
<text x="122" y="72.3">17</text>
<text x="136.4" y="72.5">1250</text>
<text x="137" y="77.6">360</text>
<text x="7.2" y="101.8">Prepared By :</text>
<text x="39.1" y="101.8">Checked By :</text>
<text x="71.3" y="101.8">Approved By :</text>
<text x="103.4" y="101.8">Management :</text>
<text x="7.2" y="105">A.Jokar</text>
<text x="39.7" y="105">A.Jokar</text>
<text x="13.8" y="114.2">Procurement</text>
<text x="53" y="114.2">Q.C.</text>
<text x="81.4" y="114.2">Warehouse</text>
<text x="117.6" y="114.2">Engineering</text>
<text x="154.3" y="114.2">Production</text>
<text x="191.9" y="114.2">Financial Dep't</text>
<text x="232.3" y="114.2">Planning</text>
</g>
</svg>
